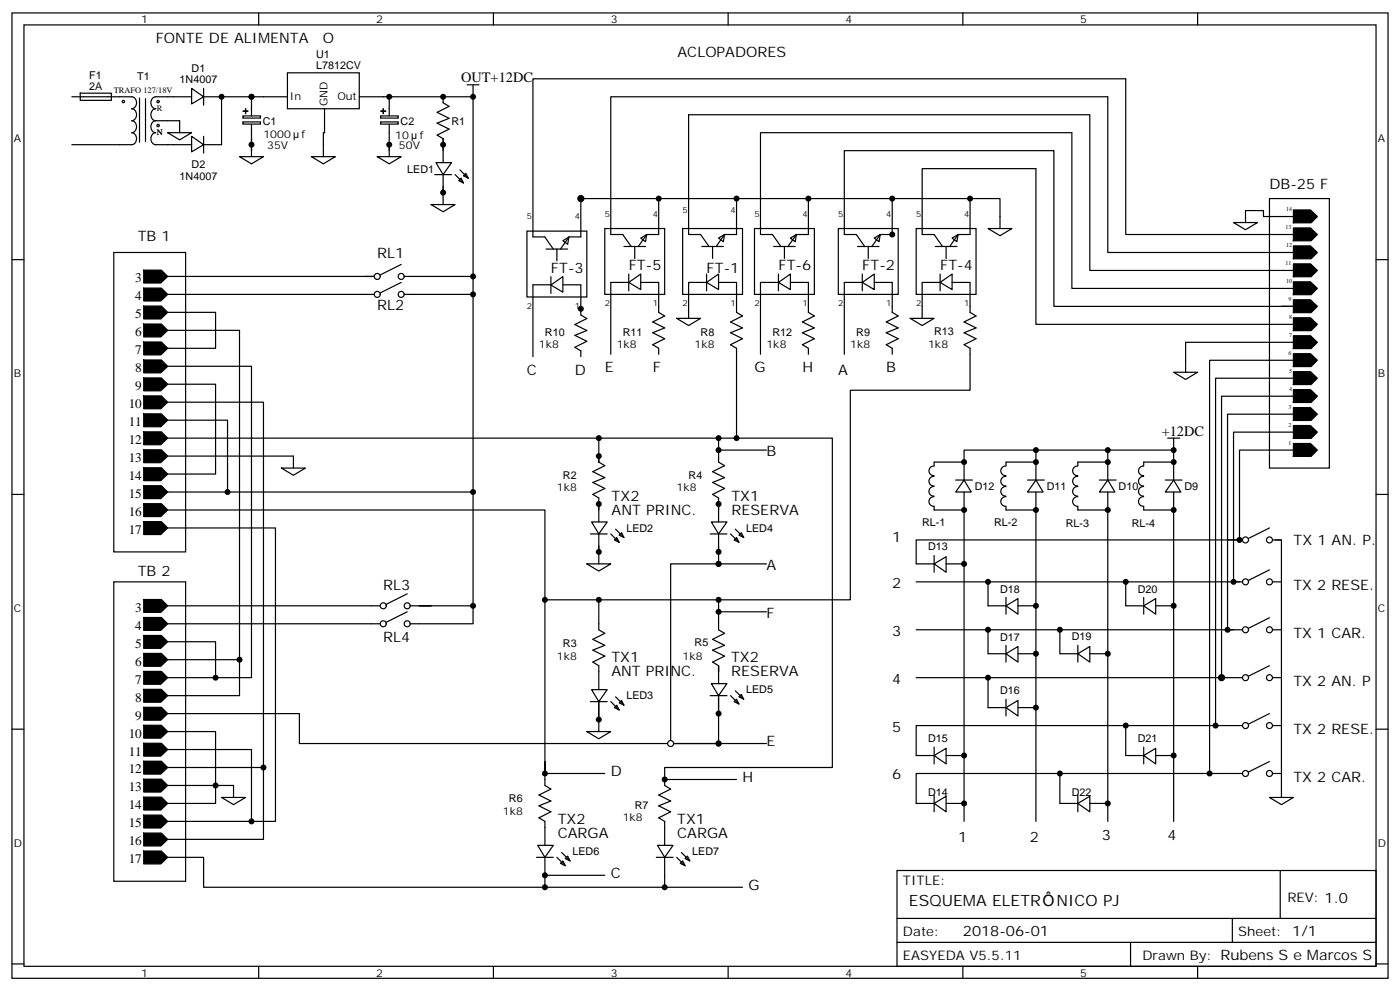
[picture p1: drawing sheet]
<svg xmlns="http://www.w3.org/2000/svg" width="412mm" height="292mm" viewBox="0 0 412 292" stroke-linecap="round" stroke-linejoin="round" font-family="sans-serif">
<g fill="none" stroke="#000" stroke-width=".35">
<path d="M3.5 3.8h405.4v284.3h-405.4zM7.1 7.3h398.2v277.3h-398.2zM76.2 3.8v3.5M145.3 3.8v3.5M214.5 3.8v3.5M283.6 3.8v3.5M352.8 3.8v3.5M35.3 28.5h3.5a1.81 1.81 0 0 1 1.4 1.8 1.81 1.81 0 0 1-1.4 1.7 1.81 1.81 0 0 1 1.4 1.8 1.81 1.81 0 0 1-1.4 1.8 1.81 1.81 0 0 1 1.4 1.7 1.81 1.81 0 0 1-1.4 1.8 1.81 1.81 0 0 1 1.4 1.8 1.81 1.81 0 0 1-1.4 1.7h-3.5M41.1 28.9v13M42.9 29v12.7M45.9 35.6a1.81 1.81 0 0 0-1.4 1.7 1.81 1.81 0 0 0 1.4 1.8 1.81 1.81 0 0 0-1.5 1.8 1.81 1.81 0 0 0 1.5 1.7h3.5M45.9 35.6h7"/>
<path d="M49.4 28.5h-3.5a1.81 1.81 0 0 0-1.4 1.8 1.81 1.81 0 0 0 1.4 1.7 1.81 1.81 0 0 0-1.5 1.8 1.81 1.81 0 0 0 1.5 1.8M51.2 28.5h5.2M56.4 26l3.6 2.5-3.6 2.1zM60 28.5h5.3M60 26v5M74.1 32v2.1M74.1 36.6v2.5M77.6 28.5h-12.3v14.1h-5.3M51.2 42.6h5.2M56.4 40.1l3.6 2.5-3.6 2.1zM60 40.1v5M3.5 76.5h3.6"/>
<path d="M33.5 74.4h21.2v88.2h-21.2zM405.3 76.5h3.6M49.4 92h14.1v10.6h-14.1M49.4 81.4h61.7M49.4 86.7h58.2M49.4 113.2h14.1v26.4h-14.1M49.4 123.8h17.6v21.1h-17.6M3.5 145.6h3.6M405.3 145.6h3.6M33.5 171.4h21.2v88.2h-21.2zM3.5 214.8h3.6M405.3 214.8h3.6"/>
<path d="M264.2 256.4h141.1v28.2h-141.1zM377.1 256.4v14.1M264.2 270.5h141.1M264.2 277.6h141.1M333 277.6v7M363 270.5v7.1M3.5 283.9h3.6M76.2 284.6v3.5M145.3 284.6v3.5M214.5 284.6v3.5M283.6 284.6v3.5M352.8 284.6v3.5"/>
<path d="M405.3 283.9h3.6"/>
<circle cx="36.3" cy="29.9" r=".35"/>
<circle cx="46.6" cy="37" r=".35"/>
<circle cx="46.6" cy="29.9" r=".35"/>
</g>
<g fill="#000" stroke="#000" stroke-width=".35">
<path d="M42.2 79.6h5.3l1.9 1.8-2 2h-5.1zM42.2 84.9h5.3l1.9 1.8-2 2h-5.1zM42.2 90.2h5.3l1.9 1.8-2 1.9h-5.1zM42.2 95.4h5.3l1.9 1.9-2 1.9h-5.1zM42.2 100.7h5.3l1.9 1.9-2 1.9h-5.1zM42.2 106h5.3l1.9 1.9-2 1.9h-5.1zM42.2 111.3h5.3l1.9 1.9-2 1.9h-5.1zM42.2 116.6h5.3l1.9 1.9-2 1.9h-5.1zM42.2 121.9h5.3l1.9 1.9-2 1.9h-5.1zM42.2 127.2h5.3l1.9 1.8-2 2h-5.1zM42.2 132.5h5.3l1.9 1.8-2 2h-5.1zM42.2 137.8h5.3l1.9 1.8-2 2h-5.1z"/>
<path d="M42.2 143.1h5.3l1.9 1.8-2 2h-5.1zM42.2 148.4h5.3l1.9 1.8-2 2h-5.1zM42.2 153.7h5.3l1.9 1.8-2 1.9h-5.1zM42.2 176.6h5.3l1.9 1.8-2 2h-5.1zM42.2 181.9h5.3l1.9 1.8-2 2h-5.1zM42.2 187.2h5.3l1.9 1.8-2 2h-5.1zM42.2 192.5h5.3l1.9 1.8-2 2h-5.1zM42.2 197.7h5.3l1.9 1.9-2 1.9h-5.1zM42.2 203h5.3l1.9 1.9-2 1.9h-5.1zM42.2 208.3h5.3l1.9 1.9-2 1.9h-5.1zM42.2 213.6h5.3l1.9 1.9-2 1.9h-5.1zM42.2 218.9h5.3l1.9 1.9-2 1.9h-5.1z"/>
<path d="M42.2 224.2h5.3l1.9 1.9-2 1.9h-5.1zM42.2 229.5h5.3l1.9 1.9-2 1.9h-5.1zM42.2 234.8h5.3l1.9 1.8-2 2h-5.1zM42.2 240.1h5.3l1.9 1.8-2 2h-5.1zM42.2 245.4h5.3l1.9 1.8-2 2h-5.1zM42.2 250.7h5.3l1.9 1.8-2 2h-5.1z"/>
</g>
<path d="M71.5 35.9h5.2v.6h-5.2z" fill="#fff" stroke="#000" stroke-width=".35"/>
<path d="M71.5 34.1h5.2v.7h-5.2zM74.1 28.5v3.5M74.1 39.1v3.5" fill="none" stroke="#000" stroke-width=".35"/>
<g fill="#fff" stroke="#000" stroke-width=".35">
<path d="M71.6 32.7l1.4 .1z"/>
<path d="M72.3 32l.1 1.4z"/>
</g>
<path d="M77.6 28.5h7.1M84.7 21.4h21.1v10.6h-21.1zM95.6 32v7.1M105.8 28.5h7.1M114.7 32v2.1M114.7 36.6v2.5M70.6 46.1h7l-3.5 2.2zM74.1 42.6v3.5M91.7 46.1h7.1l-3.6 2.2zM95.2 42.6v3.5" fill="none" stroke="#000" stroke-width=".35"/>
<path d="M112.1 35.9h5.2v.6h-5.2z" fill="#fff" stroke="#000" stroke-width=".35"/>
<path d="M112.1 34.1h5.2v.7h-5.2zM114.7 28.5v3.5M114.7 39.1v3.5" fill="none" stroke="#000" stroke-width=".35"/>
<g fill="#fff" stroke="#000" stroke-width=".35">
<path d="M112.2 32.7l1.4 .1z"/>
<path d="M112.9 32v1.4z"/>
</g>
<g fill="none" stroke="#000" stroke-width=".35">
<path d="M112.9 28.5h26.4v52.9h-17.6M130.5 28.5v1.8l1.8 1-3.5 1.8 3.5 1.8-3.5 1.4 3.5 1.7-3.5 1.8 1.7 1.1v7M74.1 40.9v3.5M111.1 46.1h7.1l-3.5 2.2zM114.7 42.6v3.5M128.1 51.4h4.9M128.4 47.9h4.6l-2.5 3.5zM130.5 51.4v8.9M134.1 51.4l2.4 2.5M135.1 53.2l.7-.7 .7 1.4zM135.5 50l2.4 2.5M136.5 51.8l.7-.7 .7 1.4z"/>
<path d="M127 60.3h7.1l-3.6 2.1zM201.1 67.3h17.6v19.4h-17.6zM49.4 97.3h21.2v97h-21.2M139.3 81.4v97h-15.8h3.5M224 83.2h5.3M229.3 83.2l3.5-2.5v4.6zM229.3 80.7v5M232.8 83.2h5.3M49.4 107.9h24.7v91.7h-24.7M49.4 118.5h28.2v107.6h-28.2M285.8 104.4v10.5h-35.3v61.8h-90v-26.5h-111.1M49.4 134.3h37"/>
<path d="M49.4 129h127v7.1M176.4 129h35.3v7.1l1.7 1.1-3.5 1.7 3.5 1.8-3.5 1.4 3.5 1.8-3.5 1.7 1.8 1.1v7M176.4 134.3v1.8M176.4 136.1l1.8 1.1-3.6 1.7 3.6 1.8-3.6 1.4 3.6 1.8-3.6 1.7 1.8 1.1v7M211.7 129h33.5v97.1h-49.4v5.3l1.8 1-3.6 1.8 3.6 1.7-3.6 1.4 3.6 1.8-3.6 1.8 1.8 1v7.1M49.4 155.5h31.7v86.4h-31.7M173.9 157.3h5M174.3 153.7h4.6l-2.5 3.6zM176.4 157.3v8.8M179.9 157.3l2.5 2.4M181 159l.7-.7 .7 1.4zM181.3 155.9l2.5 2.4"/>
<path d="M182.4 157.6l.7-.7 .7 1.4zM209.2 157.3h4.9M209.5 153.7h4.6l-2.4 3.6zM211.7 157.3v5.3M215.2 157.3l2.5 2.4M216.3 159l.7-.7 .7 1.4zM216.6 155.9l2.5 2.4M217.7 157.6l.7-.7 .7 1.4zM49.4 178.4h60M160.5 176.7v54.7l1.8 1-3.6 1.8 3.6 1.7-3.6 1.4 3.6 1.8-3.6 1.8 1.8 1v7.1M172.9 166.1h7l-3.5 2.1zM211.7 160.8v5.3h-14.1v52.9h14.1"/>
<path d="M49.4 189h14.1v10.6M70.6 194.3v10.6h-21.2M176.4 183.7v1.8l1.8 1-3.6 1.8 3.6 1.8-3.6 1.4 3.6 1.8-3.6 1.7 1.8 1.1v7M211.7 183.7v1.8l1.7 1-3.5 1.8 3.5 1.8-3.5 1.4 3.5 1.8-3.5 1.7 1.8 1.1v5.3M49.4 210.2h38.8v8.8h123.5M49.4 215.5h14.1v15.9h-14.1M172.9 215.5h7l-3.5 2.1zM173.9 206.7h5M174.3 203.1h4.6l-2.5 3.6zM176.4 206.7v8.8M179.9 206.7l2.5 2.4M181.3 205.2l2.5 2.5"/>
<path d="M181.7 207.7l.7 1.4-1.4-.7zM182.4 207l.7-.7 .7 1.4zM209.2 204.9h4.9M209.5 201.4h4.6l-2.4 3.5zM211.7 204.9v14.1M215.2 204.9l2.5 2.5M216.3 206.7l.7-.7 .7 1.4zM216.6 203.5l2.5 2.5M217.7 205.2l.7-.7 .7 1.5zM68.8 231.4h-5.3v5.2h-14.1M49.4 252.5h10.6v8.8h135.8v-8.8M158 252.5h5"/>
<path d="M158.4 249h4.6l-2.5 3.5zM160.5 252.5v5.3M164 252.5l2.5 2.5M165.1 254.3l.7-.7 .7 1.4zM165.5 251.1l2.4 2.5M167.2 252.2l.7 1.4-1.4-.7zM193.3 252.5h5M193.7 249h4.6l-2.5 3.5zM199.3 252.5l2.5 2.5M200.4 254.3l.7-.7 .7 1.4zM200.7 251.1l2.5 2.5M201.8 252.9l.7-.7 .7 1.4z"/>
</g>
<path d="M211.7 70.1l1.7-1-.3 2.1z" fill="#fff" stroke="#000" stroke-width=".35"/>
<path d="M202.8 33.8v35.3h3.6l2.4 3.5M217 58.5v10.6h-3.6l-2.4 3.5M206.7 72.6h6.4M209.9 72.6v3.5M246.9 67.3h17.7v19.4h-17.7zM202.8 83.2v7" fill="none" stroke="#000" stroke-width=".35"/>
<path d="M257.5 70.1l1.8-1-.4 2.1z" fill="#fff" stroke="#000" stroke-width=".35"/>
<path d="M262.8 58.5v10.6h-3.5l-2.5 3.5M155.2 68.1h17.7v19.4h-17.7zM248.7 63.8v5.3h3.5l2.5 3.5M252.6 72.6h6.3M255.8 72.6v3.5M248.7 83.2v7M271.6 83.2h5.3M276.9 83.2l3.6-2.5v4.6zM276.9 80.7v5M280.5 83.2h5.3" fill="none" stroke="#000" stroke-width=".35"/>
<path d="M165.8 70.9l1.8-1.1-.4 2.2z" fill="#fff" stroke="#000" stroke-width=".35"/>
<path d="M331.6 23.2h-174.6v46.6h3.5l2.5 3.6M160.9 73.4h6.3M164 73.3v3.5M171.1 69.8h-3.5l-2.5 3.6M269.9 67.3h17.6v19.4h-17.6zM162.3 83.9l3.5-2.4v4.6zM162.3 83.9h-5.3v21.2M162.3 81.5v4.9M165.8 83.9h5.3" fill="none" stroke="#000" stroke-width=".35"/>
<path d="M280.5 70.1l1.7-1-.3 2.1z" fill="#fff" stroke="#000" stroke-width=".35"/>
<g fill="none" stroke="#000" stroke-width=".35">
<path d="M305.2 49.7h-33.6v19.4h3.6l2.4 3.5M171.1 69.8v-11.3h114.7v10.6h-3.6l-2.4 3.5M222.2 67.3h17.7v19.4h-17.7zM275.5 72.6h6.4M278.7 72.6v3.5M202.8 83.2h5.3M208.1 83.2l3.6-2.5v4.6zM208.1 80.7v5M211.7 83.2h5.3M248.7 83.2h5.3M254 83.2l3.5-2.5v4.6zM254 80.7v5"/>
<path d="M257.5 83.2h5.3"/>
</g>
<path d="M232.8 70.1l1.8-1-.4 2.1z" fill="#fff" stroke="#000" stroke-width=".35"/>
<g fill="none" stroke="#000" stroke-width=".35">
<path d="M49.4 39.1h7l-3.5 2.1zM52.9 35.6v3.5M137.6 25h3.5M139.3 25v3.5M315.7 39.1h-91.7v30h3.5l2.5 3.5M238.1 58.5v10.6h-3.5l-2.5 3.5M118.2 77.9l-7.1 3.5h-3.5M227.9 72.6h6.3M231.1 72.6v3.5M118.2 81.4h3.5M118.2 83.2l-7.1 3.5h-3.5M118.2 86.7h21.1"/>
<path d="M171.1 92.8l1.8 1-3.6 1.8 3.6 1.8-3.6 1.4 3.6 1.7-3.6 1.8 1.8 1v1.8M171.1 83.9v8.8M199.3 93.8h7.1l-3.6 2.1zM202.8 90.2v3.6M217 83.2v8.8l1.7 1.1-3.5 1.7 3.5 1.8-3.5 1.4 3.5 1.8-3.5 1.7 1.8 1.1v26.4M224 83.2v21.2M238.1 83.2v8.8l1.8 1.1-3.5 1.7 3.5 1.8-3.5 1.4 3.5 1.8-3.5 1.7 1.7 1.1v1.8M248.7 90.2v14.2M262.8 83.2v8.8l1.8 1.1-3.5 1.7 3.5 1.8-3.5 1.4 3.5 1.8-3.5 1.7 1.7 1.1v1.8M268.1 93.8h7.1l-3.6 2.1zM271.6 90.2v3.6M285.8 83.2v8.8l1.7 1.1-3.5 1.7 3.5 1.8-3.5 1.4 3.5 1.8-3.5 1.7 1.8 1.1v1.8"/>
<path d="M82.9 137.9h7.1l-3.6 2.1zM86.4 134.3v3.6M211.7 132.6h14.1M275.1 137.3a1.41 1.41 0 0 0-1.5 1.4 1.41 1.41 0 0 0 1.5 1.4M284 136.1v5.3M296.3 137.3a1.41 1.41 0 0 0-1.5 1.4 1.41 1.41 0 0 0 1.5 1.4M305.2 136.1v-3.5h-21.2v3.5h-8.8v1.1M305.2 132.6h21.1v3.5h-8.8v1.1M305.2 136.1h-8.9v1.1M305.2 136.1v5.3M317.5 137.3a1.41 1.41 0 0 0-1.5 1.4 1.41 1.41 0 0 0 1.5 1.4M326.3 132.6h19.4v3.5h-8.8v1.1"/>
<path d="M326.3 136.1v5.3M336.9 137.3a1.41 1.41 0 0 0-1.5 1.4 1.41 1.41 0 0 0 1.5 1.4M344 129h3.5M345.7 129v3.6M345.7 136.1v5.3M67 144.9h72.3M275.1 143.3a1.41 1.41 0 0 0-1.5 1.4 1.41 1.41 0 0 0 1.5 1.4M275.1 140.3a1.41 1.41 0 0 0-1.5 1.4 1.41 1.41 0 0 0 1.5 1.4M275.1 146.3a1.41 1.41 0 0 0-1.5 1.4 1.41 1.41 0 0 0 1.5 1.4M275.2 149.2v1h8.8v91.7M281.5 141.4h5M284 141.4l2.1 3.5h-4.6z"/>
<path d="M284 144.9v5.3M296.3 143.3a1.41 1.41 0 0 0-1.5 1.4 1.41 1.41 0 0 0 1.5 1.4M296.3 140.3a1.41 1.41 0 0 0-1.5 1.4 1.41 1.41 0 0 0 1.5 1.4M296.3 146.3a1.43 1.43 0 0 0-1.5 1.4 1.43 1.43 0 0 0 1.5 1.5v1h8.9v91.7M302.7 141.4h4.9M305.2 141.4l2.1 3.5h-4.6zM305.2 144.9v5.3M317.5 143.3a1.41 1.41 0 0 0-1.5 1.4 1.41 1.41 0 0 0 1.5 1.4M317.5 140.3a1.41 1.41 0 0 0-1.5 1.4 1.41 1.41 0 0 0 1.5 1.4M317.5 146.3a1.43 1.43 0 0 0-1.5 1.4 1.43 1.43 0 0 0 1.5 1.5v1h8.8v91.7M323.8 141.4h5M326.3 141.4l2.1 3.5h-4.6z"/>
<path d="M326.3 144.9v5.3M336.9 143.3a1.41 1.41 0 0 0-1.5 1.4 1.41 1.41 0 0 0 1.5 1.4M336.9 140.3a1.41 1.41 0 0 0-1.5 1.4 1.41 1.41 0 0 0 1.5 1.4M336.9 146.3a1.43 1.43 0 0 0-1.5 1.4 1.43 1.43 0 0 0 1.5 1.5v1h8.8v91.7M343.3 141.4h4.9M345.7 141.4l2.1 3.5h-4.5zM345.7 144.9v5.3M361.6 159h3.5M373.9 155.5l-7 3.5h-97v7.1h5.3M373.9 159h3.6M375.7 159h1.8v75.9M119.9 174.9l-7 3.5h-3.5"/>
<path d="M119.9 178.4h3.6M139.3 178.4v5.3h-19.4M211.7 166.1h14.1M275.2 166.1l3.5-2.1v4.6zM275.2 163.6v5M278.7 166.1h5.3M291 171.4v7h5.3M296.3 178.4l3.6-2.1v4.6zM296.3 176v4.9M299.9 178.4h5.3M331.6 171.4v7h5.3M336.9 178.4l3.5-2.1v4.6z"/>
<path d="M336.9 176v4.9M340.4 178.4h5.3M363.4 171.4h1.7M373.9 167.9l-7 3.5h-97M373.9 171.4h3.6M119.9 180.2l-7 3.5h-63.5M211.7 180.2h14.1M269.9 185.5h93.5M291 199.6v8.8h5.3M291 185.5v7h5.3M296.3 192.5l3.6-2.1v4.6zM296.3 190.1v4.9"/>
<path d="M299.9 192.5h5.3M312.2 185.5v7h5.3M317.5 192.5l3.5-2.1v4.6zM317.5 190.1v4.9M321 192.5h5.3M373.9 196.1l-7 3.5h-97M373.9 199.6h3.6M373.9 182l-7 3.5h-5.3M373.9 185.5h3.6M211.7 219h14.1M296.3 208.4l3.6-2.1v4.6zM296.3 206v4.9"/>
<path d="M299.9 208.4h5.3M331.6 213.7v8.8h5.3M373.9 210.2l-7 3.5h-97v8.8h5.3M373.9 213.7h3.6M65.3 234.9h7l-3.5 2.1zM68.8 231.4v3.5M77.6 226.1v21.1h-28.2M195.8 229.6h21.2M275.2 236.6l3.5-2.1v4.6zM275.2 222.5l3.5-2.1v4.6zM275.2 220.1v4.9M275.2 234.2v4.9"/>
<path d="M278.7 236.6h5.3M278.7 222.5h5.3M312.2 227.8v8.8h5.3M317.5 236.6l3.5-2.1v4.6zM317.5 234.2v4.9M321 236.6h5.3M336.9 222.5l3.5-2.1v4.6zM336.9 220.1v4.9M340.4 222.5h5.3M373.9 224.3l-7 3.5h-97v8.8h5.3M373.9 234.9h7.1l-3.5 2.1zM373.9 227.8h3.6"/>
<path d="M195.8 261.3h22.9"/>
</g>
<g fill="#fff" stroke="#000" stroke-width=".35">
<circle cx="111.1" cy="81.4" r=".88"/>
<circle cx="111.1" cy="86.7" r=".88"/>
<circle cx="118.2" cy="81.4" r=".88"/>
<circle cx="118.2" cy="86.7" r=".88"/>
<circle cx="112.9" cy="178.4" r=".88"/>
<circle cx="112.9" cy="183.7" r=".88"/>
<circle cx="119.9" cy="178.4" r=".88"/>
<circle cx="119.9" cy="183.7" r=".88"/>
</g>
<g fill="none" stroke="#000" stroke-width=".35">
<path d="M202.8 33.8h118.2v45.9h60M315.7 39.1v45.8h65.3M326.3 28.5v45.9h54.7M331.6 23.2v45.9h49.4M305.2 49.7v45.8h75.8M373.9 58.5h17.7v79.4h-17.7zM248.7 63.8v-19.4h61.7v45.8h70.6h-3.5M345.7 109.6h7.1l-3.6 2.2zM381 116.7h-21.2v82.9M381 111.4h-22.9v102.3M381 106.1h-24.7v121.7M381 100.8h-31.8v8.8"/>
<path d="M381 132.6h-15.9v26.4M381 122h-19.4v63.5M176.4 176.7v7M211.7 176.7v7M160.5 227.8v-3.5v3.5h17.7M178.2 257.8h-17.7v3.5"/>
</g>
<g fill="#000" stroke="#000" stroke-width=".35">
<path d="M381 72.4h5l2.1 2-1.9 1.8h-5.3zM381 67.1h5l2.1 2-1.9 1.8h-5.3zM381 61.8h5l2.1 2-1.9 1.8h-5.3zM381 93.6h5l2.1 1.9-1.9 1.9h-5.3zM381 88.3h5l2.1 1.9-1.9 1.9h-5.3zM381 83h5l2.1 1.9-1.9 1.9h-5.3zM381 77.7h5l2.1 2-1.9 1.8h-5.3zM381 114.8h5l2.1 1.9-1.9 1.9h-5.3zM381 109.5h5l2.1 1.9-1.9 1.9h-5.3zM381 104.2h5l2.1 1.9-1.9 1.9h-5.3zM381 98.9h5l2.1 1.9-1.9 1.9h-5.3zM381 130.6h5l2.1 2-1.9 1.8h-5.3z"/>
<path d="M381 120.1h5l2.1 1.9-1.9 1.8h-5.3zM381 125.3h5l2.1 2-1.9 1.8h-5.3z"/>
</g>
<circle cx="197.6" cy="219" r=".88" fill="#fff" stroke="#000" stroke-width=".35"/>
<path d="M178.2 67.3h17.6v19.4h-17.6zM179.9 83.2h5.3M185.2 83.2l3.5-2.5v4.6zM185.2 80.7v5M188.7 83.2h5.3M271.6 83.2v7" fill="none" stroke="#000" stroke-width=".35"/>
<path d="M188.7 70.1l1.8-1-.4 2.1z" fill="#fff" stroke="#000" stroke-width=".35"/>
<g fill="none" stroke="#000" stroke-width=".35">
<path d="M21.2 28.5h14.1M23.6 27.5l9.2-.1v2.1l-9.1 .1zM49.4 28.5h1.8M95.6 39.1h-.4v3.5M326.3 28.5h-146.4v40.6h3.5l2.5 3.5M21.2 42.6h14.1M49.4 42.6h1.8M194 58.5v10.6h-3.5l-2.5 3.5M285.8 58.5h8.8v8.8M183.8 72.6h6.3M187 72.6v3.5M291 67.3h7.1l-3.5 2.1z"/>
<path d="M363.4 65.5h7l-3.5 2.2zM381 63.8h-8.8v-1.8h-5.3v3.5M179.9 83.2v21.2M194 83.2v8.8l1.8 1.1-3.5 1.7 3.5 1.8-3.5 1.4 3.5 1.8-3.5 1.7 1.7 1.1v1.8M49.4 220.8h24.7v21.1"/>
</g>
<g fill="#fff" stroke="#000" stroke-width=".35">
<circle cx="359.8" cy="199.6" r=".88"/>
<circle cx="366.9" cy="213.7" r=".88"/>
<circle cx="366.9" cy="227.8" r=".88"/>
<circle cx="366.9" cy="199.6" r=".88"/>
<circle cx="366.9" cy="185.5" r=".88"/>
<circle cx="366.9" cy="171.4" r=".88"/>
<circle cx="366.9" cy="159" r=".88"/>
<circle cx="373.9" cy="159" r=".88"/>
<circle cx="373.9" cy="171.4" r=".88"/>
<circle cx="373.9" cy="185.5" r=".88"/>
<circle cx="373.9" cy="199.6" r=".88"/>
<circle cx="373.9" cy="213.7" r=".88"/>
<circle cx="373.9" cy="227.8" r=".88"/>
</g>
<path d="M381 127.3h-17.6v44.1" fill="none" stroke="#000" stroke-width=".35"/>
<circle cx="171.1" cy="58.5" r=".88" fill="#000" stroke="#000" stroke-width=".35"/>
<g fill="#000">
<circle cx="65.3" cy="28.5" r=".88"/>
<circle cx="74.1" cy="28.5" r=".88"/>
<circle cx="114.7" cy="28.5" r=".88"/>
<circle cx="130.5" cy="28.5" r=".88"/>
<circle cx="139.3" cy="28.5" r=".88"/>
<circle cx="74.1" cy="42.6" r=".88"/>
<circle cx="114.7" cy="42.6" r=".88"/>
<circle cx="130.5" cy="56.7" r=".88"/>
<circle cx="130.5" cy="42.6" r=".88"/>
<circle cx="194" cy="58.5" r=".88"/>
<circle cx="217" cy="58.5" r=".88"/>
<circle cx="238.1" cy="58.5" r=".88"/>
<circle cx="262.8" cy="58.5" r=".88"/>
<circle cx="285.8" cy="58.5" r=".88"/>
<circle cx="262.8" cy="69.1" r=".88"/>
<circle cx="139.3" cy="86.7" r=".88"/>
<circle cx="139.3" cy="81.4" r=".88"/>
<circle cx="171.1" cy="90.9" r=".88"/>
<circle cx="176.4" cy="134.3" r=".88"/>
<circle cx="176.4" cy="129" r=".88"/>
<circle cx="211.7" cy="129" r=".88"/>
<circle cx="211.7" cy="132.6" r=".88"/>
<circle cx="217" cy="129" r=".88"/>
<circle cx="284" cy="136.1" r=".88"/>
<circle cx="305.2" cy="132.6" r=".88"/>
<circle cx="305.2" cy="136.1" r=".88"/>
<circle cx="326.3" cy="132.6" r=".88"/>
<circle cx="326.3" cy="136.1" r=".88"/>
<circle cx="345.7" cy="132.6" r=".88"/>
<circle cx="345.7" cy="136.1" r=".88"/>
<circle cx="67" cy="144.9" r=".88"/>
<circle cx="139.3" cy="144.9" r=".88"/>
<circle cx="176.4" cy="148.4" r=".88"/>
<circle cx="211.7" cy="148.4" r=".88"/>
<circle cx="284" cy="150.2" r=".88"/>
<circle cx="305.2" cy="150.2" r=".88"/>
<circle cx="326.3" cy="150.2" r=".88"/>
<circle cx="345.7" cy="150.2" r=".88"/>
<circle cx="365.1" cy="159" r=".88"/>
<circle cx="139.3" cy="178.4" r=".88"/>
<circle cx="160.5" cy="176.7" r=".88"/>
<circle cx="176.4" cy="162.6" r=".88"/>
<circle cx="176.4" cy="176.7" r=".88"/>
<circle cx="211.7" cy="166.1" r=".88"/>
<circle cx="211.7" cy="176.7" r=".88"/>
<circle cx="211.7" cy="162.6" r=".88"/>
<circle cx="284" cy="166.1" r=".88"/>
<circle cx="291" cy="171.4" r=".88"/>
<circle cx="305.2" cy="178.4" r=".88"/>
<circle cx="331.6" cy="171.4" r=".88"/>
<circle cx="345.7" cy="178.4" r=".88"/>
<circle cx="363.4" cy="171.4" r=".88"/>
<circle cx="63.5" cy="199.6" r=".88"/>
<circle cx="70.6" cy="194.3" r=".88"/>
<circle cx="211.7" cy="180.2" r=".88"/>
<circle cx="291" cy="199.6" r=".88"/>
<circle cx="291" cy="185.5" r=".88"/>
<circle cx="305.2" cy="192.5" r=".88"/>
<circle cx="312.2" cy="185.5" r=".88"/>
<circle cx="326.3" cy="192.5" r=".88"/>
<circle cx="359.8" cy="199.6" r=".88"/>
<circle cx="361.6" cy="185.5" r=".88"/>
<circle cx="176.4" cy="211.9" r=".88"/>
<circle cx="211.7" cy="210.2" r=".88"/>
<circle cx="211.7" cy="219" r=".88"/>
<circle cx="305.2" cy="208.4" r=".88"/>
<circle cx="331.6" cy="213.7" r=".88"/>
<circle cx="358.1" cy="213.7" r=".88"/>
<circle cx="63.5" cy="231.4" r=".88"/>
<circle cx="77.6" cy="226.1" r=".88"/>
<circle cx="160.5" cy="227.8" r=".88"/>
<circle cx="195.8" cy="229.6" r=".88"/>
<circle cx="284" cy="222.5" r=".88"/>
<circle cx="284" cy="236.6" r=".88"/>
<circle cx="312.2" cy="227.8" r=".88"/>
<circle cx="326.3" cy="236.6" r=".88"/>
<circle cx="345.7" cy="222.5" r=".88"/>
<circle cx="356.3" cy="227.8" r=".88"/>
<circle cx="74.1" cy="241.9" r=".88"/>
<circle cx="160.5" cy="257.8" r=".88"/>
<circle cx="160.5" cy="261.3" r=".88"/>
<circle cx="195.8" cy="261.3" r=".88"/>
</g>
<g font-size="4.6">
<text x="267.8" y="267">ESQUEMA ELETR</text>
<text x="311.2" y="267">NICO PJ</text>
</g>
<g font-size="4.2">
<text x="45.9" y="12.6">FONTE DE ALIMENTA</text>
<text x="95.1" y="12.6">O</text>
<text x="199.6" y="16.9">ACLOPADORES</text>
<text x="135.8" y="24.3">OUT+12DC</text>
<text x="373.9" y="55.7">DB-25 F</text>
<text x="40.6" y="70.8">TB 1</text>
<text x="111.1" y="76.1">RL1</text>
<text x="162.3" y="80.4">FT-3</text>
<text x="185.2" y="79.7">FT-5</text>
<text x="208.1" y="80.4">FT-1</text>
<text x="229.3" y="79.7">FT-6</text>
<text x="254" y="79.7">FT-2</text>
<text x="276.9" y="79.7">FT-4</text>
<text x="111.1" y="91.3">RL2</text>
<text x="155.2" y="110.4">C</text>
<text x="169.3" y="110.4">D</text>
<text x="178.2" y="109.7">E</text>
<text x="192.3" y="109.6">F</text>
<text x="222.2" y="109.7">G</text>
<text x="236.4" y="109.6">H</text>
<text x="246.9" y="110.4">A</text>
<text x="261.1" y="109.6">B</text>
<text x="342.2" y="128.3">+12DC</text>
<text x="225.8" y="134.3">B</text>
<text x="180.2" y="147.4">TX2</text>
<text x="215.4" y="147.4">TX1</text>
<text x="180.2" y="151.7">ANT PRINC.</text>
<text x="215.4" y="151.7">RESERVA</text>
<text x="262.8" y="159.7">1</text>
<text x="381.1" y="160.5">TX 1 AN. P.</text>
<text x="225.8" y="167.9">A</text>
<text x="40.6" y="169.6">TB 2</text>
<text x="112.9" y="173.8">RL3</text>
<text x="262.8" y="173.1">2</text>
<text x="381" y="173.9">TX 2 RESE.</text>
<text x="225.8" y="182">F</text>
<text x="112.9" y="189">RL4</text>
<text x="262.8" y="187.3">3</text>
<text x="381" y="188">TX 1 CAR.</text>
<text x="180.1" y="195">TX1</text>
<text x="215.4" y="195">TX2</text>
<text x="180.1" y="199.2">ANT PRINC.</text>
<text x="215.4" y="199.2">RESERVA</text>
<text x="262.8" y="201.4">4</text>
<text x="381" y="202.1">TX 2 AN. P</text>
<text x="262.8" y="215.5">5</text>
<text x="225.8" y="219.7">E</text>
<text x="381" y="216.2">TX 2 RESE.</text>
<text x="179.9" y="228.6">D</text>
<text x="218.7" y="230.4">H</text>
<text x="262.8" y="229.6">6</text>
<text x="381" y="230.3">TX 2 CAR.</text>
<text x="164.3" y="242.7">TX2</text>
<text x="199.5" y="242.6">TX1</text>
<text x="164.3" y="246.9">CARGA</text>
<text x="199.5" y="246.9">CARGA</text>
<text x="282.2" y="248">1</text>
<text x="303.4" y="248">2</text>
<text x="324.6" y="247.3">3</text>
<text x="344" y="247.3">4</text>
<text x="179.9" y="258.6">C</text>
<text x="220.5" y="262.1">G</text>
<text x="283.6" y="275.8">2018-06-01</text>
</g>
<g font-size="3.9">
<text x="39.9" y="83.2">3</text>
<text x="39.9" y="88.5">4</text>
<text x="39.9" y="93.8">5</text>
<text x="39.9" y="99.1">6</text>
<text x="39.9" y="104.4">7</text>
<text x="39.9" y="109.6">8</text>
<text x="39.9" y="114.9">9</text>
<text x="37.9" y="120.2">10</text>
<text x="37.9" y="125.5">11</text>
<text x="37.9" y="130.8">12</text>
<text x="37.9" y="136.1">13</text>
<text x="37.9" y="141.4">14</text>
<text x="37.9" y="146.7">15</text>
<text x="37.9" y="152">16</text>
<text x="37.9" y="157.3">17</text>
<text x="39.9" y="180.2">3</text>
<text x="39.9" y="185.5">4</text>
<text x="39.9" y="190.8">5</text>
<text x="39.9" y="196.1">6</text>
<text x="39.9" y="201.4">7</text>
<text x="39.9" y="206.7">8</text>
<text x="39.9" y="211.9">9</text>
<text x="37.9" y="217.2">10</text>
<text x="37.9" y="222.5">11</text>
<text x="37.9" y="227.8">12</text>
<text x="37.9" y="233.1">13</text>
<text x="37.9" y="238.4">14</text>
<text x="37.9" y="243.7">15</text>
<text x="37.9" y="249">16</text>
<text x="37.9" y="254.3">17</text>
<text x="266" y="260.6">TITLE:</text>
<text x="379.2" y="265.6">REV: 1.0</text>
<text x="266" y="275.8">Date:</text>
<text x="364.8" y="275.8">Sheet: 1/1</text>
<text x="266" y="282.9">EASYEDA V5.5.11</text>
<text x="336.5" y="282.9">Drawn By: Rubens S e Marcos S</text>
</g>
<g font-size="3.2">
<text x="41.6" y="6.8">1</text>
<text x="110.8" y="6.8">2</text>
<text x="179.9" y="6.8">3</text>
<text x="249.1" y="6.8">4</text>
<text x="318.2" y="6.8">5</text>
<text x="93.1" y="17.2">U1</text>
<text x="26.3" y="23.2">F1</text>
<text x="40.4" y="23.5">T1</text>
<text x="56.4" y="21.2">D1</text>
<text x="93.1" y="20.4">L7812CV</text>
<text x="26.3" y="26.4">2A</text>
<text x="52.9" y="24.4">1N4007</text>
<text x="85.4" y="29.6">In</text>
<text x="99.4" y="29.6">Out</text>
<text x="96.5" y="31.3" transform="rotate(-90 96.5 31.3)">GND</text>
<text x="4.1" y="41.9">A</text>
<text x="77.4" y="36.7">C1</text>
<text x="77.6" y="40.7">1000</text>
<text x="88.9" y="40.7">f</text>
<text x="116.4" y="40.9">10</text>
<text x="118" y="36.7">C2</text>
<text x="123.6" y="40.9">f</text>
<text x="133" y="36.7">R1</text>
<text x="405.9" y="41.9">A</text>
<text x="78.7" y="43.8">35V</text>
<text x="117.5" y="44">50V</text>
<text x="52.9" y="53">1N4007</text>
<text x="56.4" y="49.5">D2</text>
<text x="119.9" y="50.9">LED1</text>
<text x="160.5" y="98.9">R10</text>
<text x="183.4" y="98.9">R11</text>
<text x="206.4" y="98.9">R8</text>
<text x="227.5" y="98.9">R12</text>
<text x="252.2" y="98.9">R9</text>
<text x="275.2" y="98.5">R13</text>
<text x="158.7" y="102.4">1k8</text>
<text x="181.7" y="102.4">1k8</text>
<text x="204.6" y="102.4">1k8</text>
<text x="225.8" y="102.6">1k8</text>
<text x="250.5" y="102.6">1k8</text>
<text x="273.4" y="102.6">1k8</text>
<text x="4.1" y="111.1">B</text>
<text x="405.9" y="111.1">B</text>
<text x="165.8" y="141.2">R2</text>
<text x="202.9" y="141.2">R4</text>
<text x="164" y="144.7">1k8</text>
<text x="199.3" y="144.7">1k8</text>
<text x="287.2" y="144.3">D12</text>
<text x="308.3" y="144.3">D11</text>
<text x="329.5" y="144.3">D10</text>
<text x="348.9" y="144.3">D9</text>
<text x="271.6" y="155">RL-1</text>
<text x="292.8" y="155">RL-2</text>
<text x="314" y="155.3">RL-3</text>
<text x="333.4" y="155.3">RL-4</text>
<text x="184.5" y="156.6">LED2</text>
<text x="219.8" y="156.6">LED4</text>
<text x="273.4" y="162">D13</text>
<text x="294.6" y="174.7">D18</text>
<text x="335.1" y="174.7">D20</text>
<text x="4.1" y="180.2">C</text>
<text x="405.9" y="180.2">C</text>
<text x="165.8" y="190.6">R3</text>
<text x="204.6" y="190.3">R5</text>
<text x="294.6" y="188.8">D17</text>
<text x="315.7" y="188.5">D19</text>
<text x="164" y="194.3">1k8</text>
<text x="201.1" y="194.3">1k8</text>
<text x="184.5" y="206">LED3</text>
<text x="219.8" y="204.2">LED5</text>
<text x="294.6" y="204.4">D16</text>
<text x="273.4" y="218.5">D15</text>
<text x="335.1" y="218.5">D21</text>
<text x="149.9" y="236.1">R6</text>
<text x="187" y="238.2">R7</text>
<text x="273.4" y="234.4">D14</text>
<text x="315.7" y="234.4">D22</text>
<text x="148.2" y="240.2">1k8</text>
<text x="183.4" y="241.9">1k8</text>
<text x="4.1" y="249.3">D</text>
<text x="168.6" y="251.8">LED6</text>
<text x="203.9" y="251.8">LED7</text>
<text x="405.9" y="249.3">D</text>
<text x="41.6" y="287.6">1</text>
<text x="110.8" y="287.6">2</text>
<text x="179.9" y="287.6">3</text>
<text x="249.1" y="287.6">4</text>
<text x="318.2" y="287.6">5</text>
</g>
<g font-size="2.5">
<text x="33.5" y="27.4">TRAFO 127/18V</text>
<text x="46.2" y="32.7">R</text>
<text x="46.2" y="39.8">N</text>
<text x="155.2" y="64.5">5</text>
<text x="169.3" y="64.5">4</text>
<text x="178.2" y="63.8">5</text>
<text x="192.3" y="63.8">4</text>
<text x="201.1" y="62.9">5</text>
<text x="215.2" y="62.9">4</text>
<text x="222.2" y="63.8">5</text>
<text x="236.4" y="63.8">4</text>
<text x="246.9" y="63.8">5</text>
<text x="261.1" y="63.8">4</text>
<text x="269.9" y="63.8">5</text>
<text x="284" y="63.8">4</text>
<text x="155.2" y="91">2</text>
<text x="169.3" y="91">1</text>
<text x="178.2" y="90.2">2</text>
<text x="192.3" y="90.2">1</text>
<text x="201.1" y="90.2">2</text>
<text x="215.2" y="90.2">1</text>
<text x="222.2" y="90.2">2</text>
<text x="236.4" y="90.2">1</text>
<text x="246.9" y="90.2">2</text>
<text x="261.1" y="90.2">1</text>
<text x="269.9" y="90.2">2</text>
<text x="284" y="90.2">1</text>
</g>
<g font-size="1.8">
<text x="378.9" y="62.2">14</text>
<text x="378.7" y="67.5">13</text>
<text x="378.9" y="72.8">12</text>
<text x="378.7" y="78.1">11</text>
<text x="378.9" y="83.4">10</text>
<text x="379.6" y="88.6">9</text>
<text x="379.7" y="93.9">8</text>
<text x="379.7" y="99.2">7</text>
<text x="379.6" y="104.5">6</text>
<text x="379.7" y="109.8">5</text>
<text x="379.7" y="115.1">4</text>
<text x="379.6" y="120.4">3</text>
<text x="379.6" y="125.7">2</text>
<text x="379.6" y="131">1</text>
</g>
</svg>
